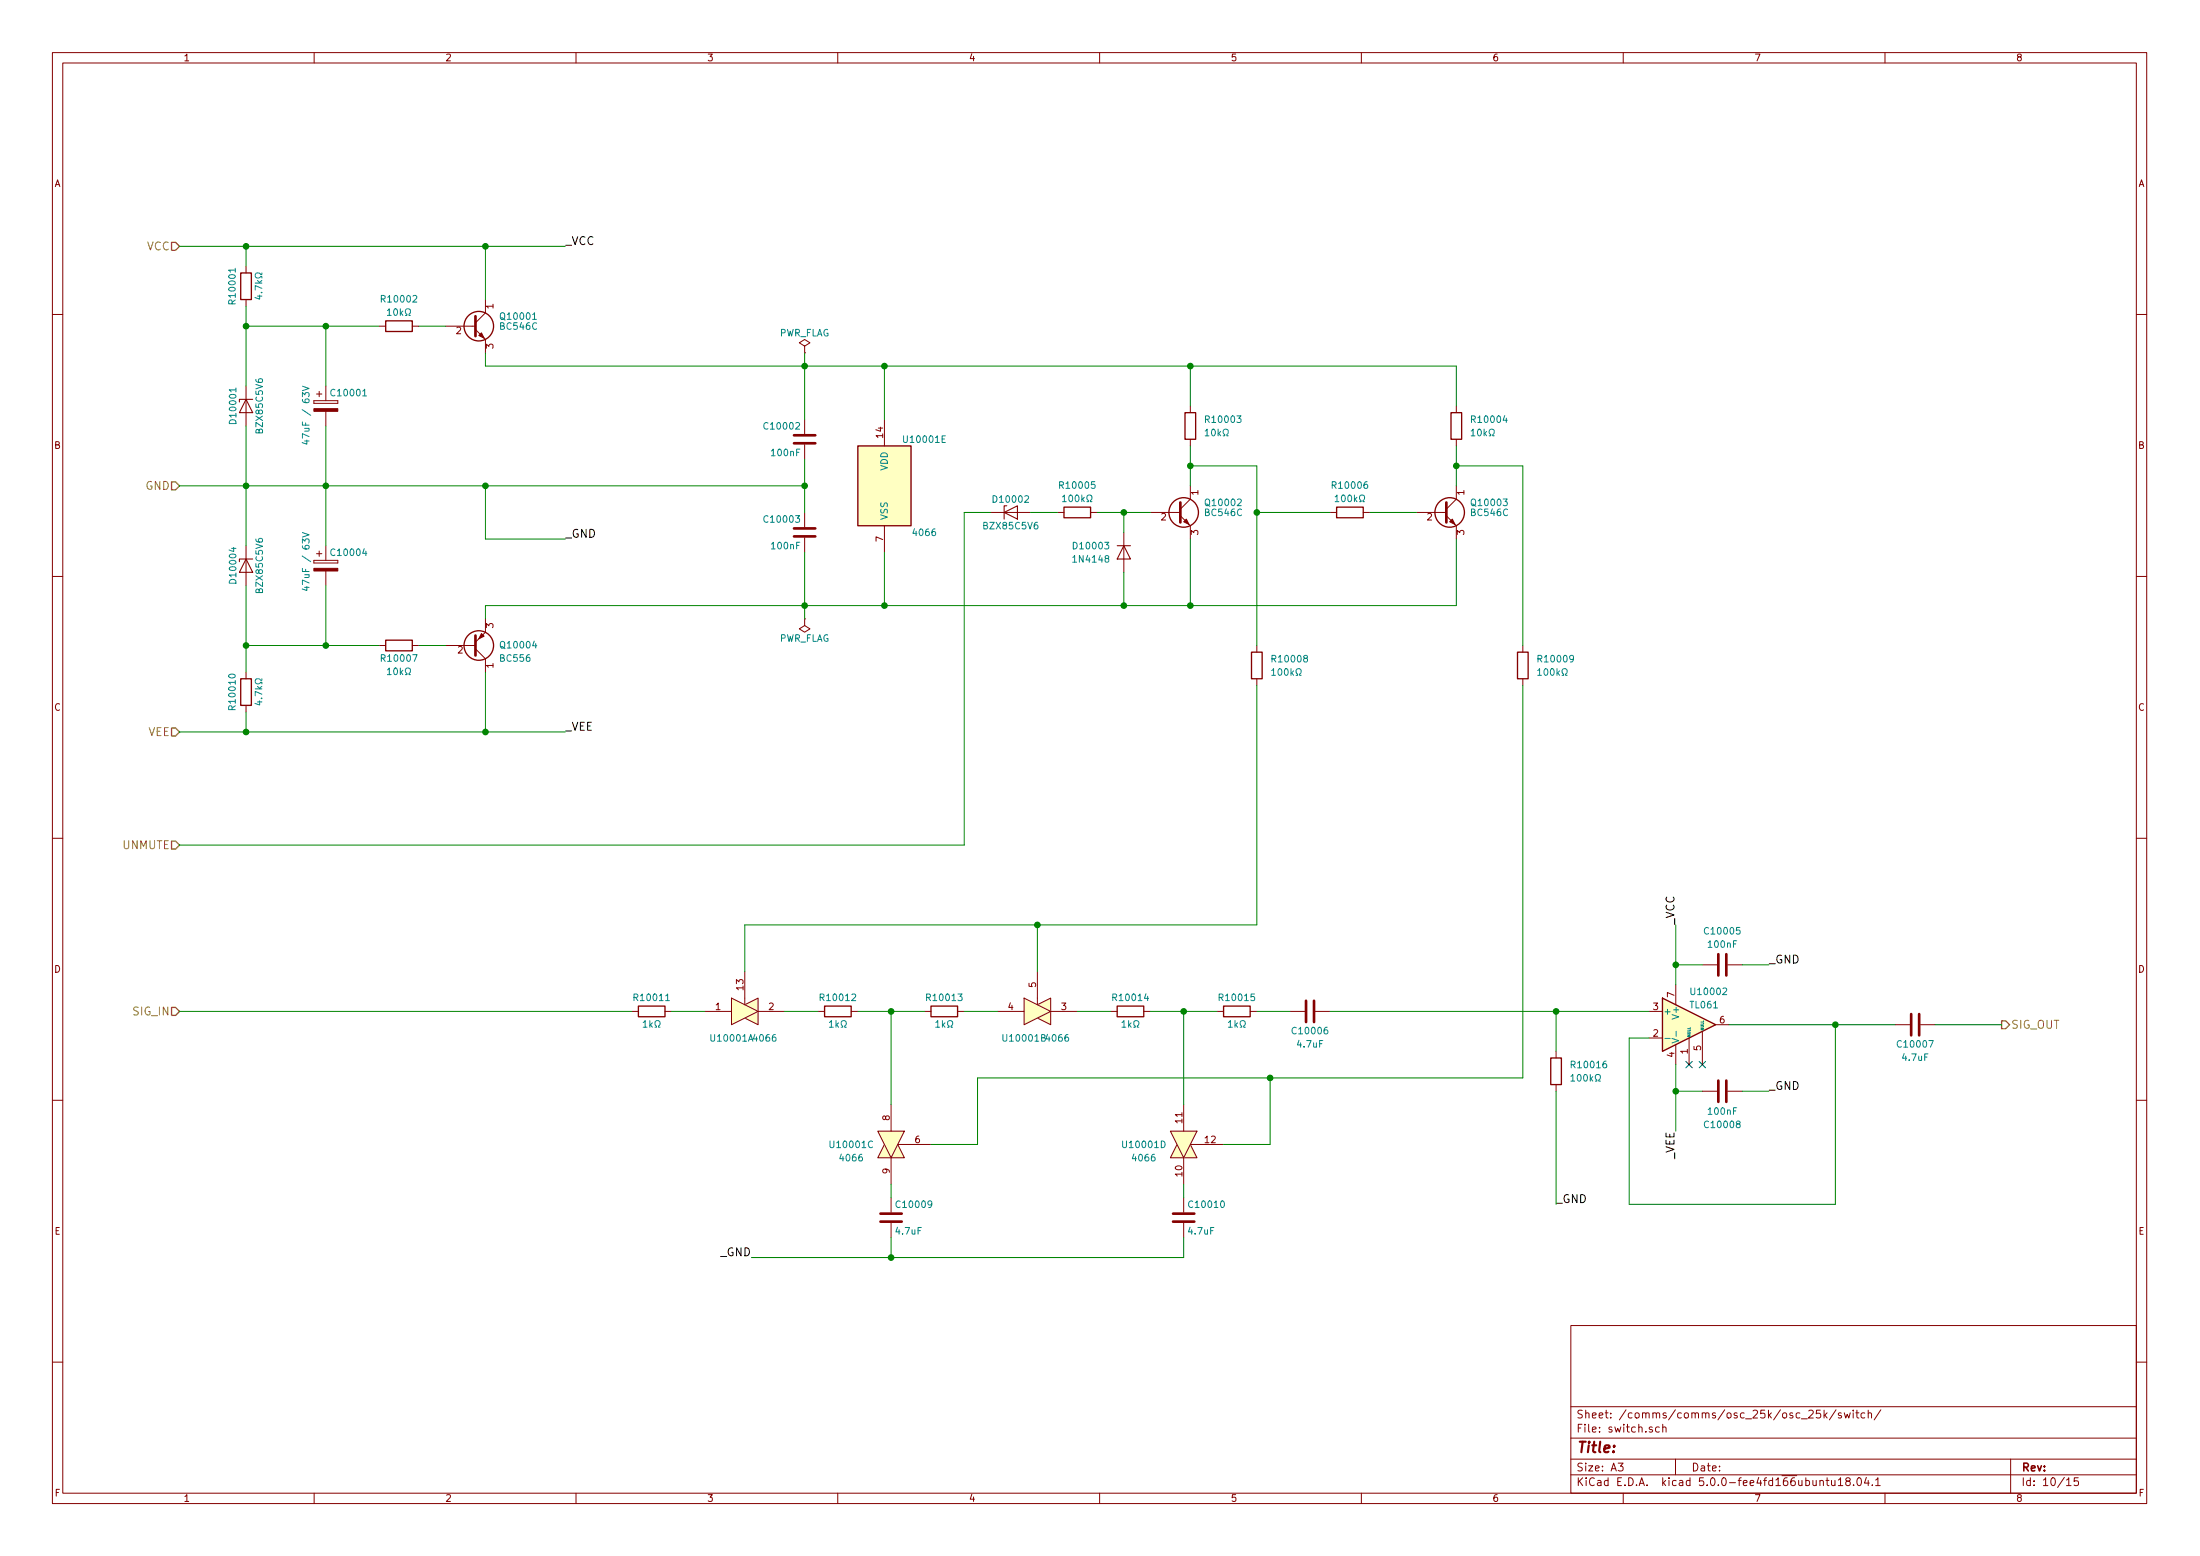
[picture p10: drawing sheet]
<svg xmlns="http://www.w3.org/2000/svg" width="420mm" height="297mm" viewBox="0 0 420 297" stroke-linecap="round" stroke-linejoin="round" font-family="sans-serif">
<g fill="none" stroke="#840000" stroke-width=".19">
<path d="M10 10h400v277h-400zM12 12h396v273.1h-396zM60 10v2M110 10v2M160 10v2M210 10v2M260 10v2M310 10v2M360 10v2M47 50.8v1.3M47 57.2v1.3M92.7 57.2v2.5l-1.9 1.9"/>
<path d="M10 60h2M47 73.7v7.6M59.9 76.5v.5zM59.9 77h4.6zM59.9 76.5h4.6zM60.5 75.2h1M61 74.7v1M62.2 73.7v2.8M62.2 78.5v2.8M64.5 76.5v.5zM72.4 62.3h1.3M78.7 62.3h1.3"/>
<path d="M85.1 62.3h5.7M90.8 62.9l1.9 1.9v2.5M153.7 66.1l1-.7-1-.6-1 .6 1 .7v1.2M153.7 67.3h.1M227.3 77.5v1.3M278.1 77.5v1.3M408 60h2M153.7 80v2.8M153.7 84.9v2.8M153.7 97.8v2.8M168.9 80v5.1M189.2 97.8h7.6"/>
<path d="M201.9 97.8h1.3M208.3 97.8h1.2M219.7 97.8h5.7M225.4 98.5l1.9 1.9v2.5M227.3 92.7v2.6l-1.9 1.9M227.3 83.9v1.2M254 97.8h1.3M260.3 97.8h1.3M270.5 97.8h5.7M276.2 98.5l1.9 1.9v2.5M278.1 92.7v2.6l-1.9 1.9M278.1 83.9v1.2"/>
<path d="M10 110h2M47 104.2v7.6M59.9 107v.5zM59.9 107.5h4.6zM59.9 107h4.6zM60.5 105.7h1M61 105.2v1M62.2 104.2v2.8M62.2 109v2.8M64.5 107v.5zM92.7 118.1v2.6l-1.9 1.9M153.7 118.1v1.3l-1 .7 1 .6 1-.6-1-.7"/>
<path d="M153.7 118.1h.1M153.7 102.7v2.7M168.9 100.4v5M214.6 101.6v7.7M408 110h2M47 128.3v1.3M47 134.7v1.2M72.4 123.2h1.3M78.7 123.2h1.3M85.1 123.2h5.7M90.8 123.9l1.9 1.9v2.5M240 123.2v1.3"/>
<path d="M240 129.6v1.2M290.8 123.2v1.3M290.8 129.6v1.2M10 160h2M408 160h2M120.6 193.1h1.3M127 193.1h1.3M134.6 193.1h5.1M139.7 193.1l5.1-2.6v5.1zM139.7 190.5l5.1 2.6-5.1 2.5zM142.2 185.5v6.3M144.8 193.1h5.1"/>
<path d="M156.2 193.1h1.3M162.6 193.1h1.2M176.5 193.1h1.3M182.9 193.1h1.2M190.5 193.1h5.1M195.6 193.1l5.1-2.6v5.1zM195.6 190.5l5.1 2.6-5.1 2.5zM198.1 185.5v6.3M200.7 193.1h5M212.1 193.1h1.3M218.4 193.1h1.3M232.4 193.1h1.3"/>
<path d="M238.8 193.1h1.2M246.4 193.1h2.8M251.2 193.1h2.8M315 193.1h2.5M315 198.2h2.5M320 188v3.8M320 199.4v3.8M322.6 198.2v5M325.1 196.9v6.3M325.1 184.2h2.8M327.7 195.6h2.5M329.9 184.2h2.8"/>
<path d="M361.9 195.6h2.8M366.8 195.6h2.8M10 210h2M167.6 215.9h5.1l-2.5 5.1zM170.2 215.9l2.5 5.1h-5.1zM170.2 210.9v5M171.4 218.5h6.4M223.5 215.9h5.1l-2.5 5.1zM226.1 215.9l2.5 5.1h-5.1zM226.1 210.9v5M227.3 218.5h6.4M297.2 200.7v1.3"/>
<path d="M297.2 207v1.3M325.1 208.3h2.8M329.9 208.3h2.8M408 210h2M170.2 221v5.1M170.2 228.6v2.8M170.2 233.5v2.8M226.1 221v5.1M226.1 228.6v2.8M226.1 233.5v2.8M300 253h108v32.1h-108zM10 260h2"/>
<path d="M300 278.5h108M300 274.5h108M300 268.5h108M309 279.3h1l-.5 .6 .4 .1v.7l-.2 .1-.7-.1M316.9 272.5l-.4-.1-.3 .3 .1 .6 .2 .1 .4-.1M317.6 272.5a.37 .37 0 0 1 .6 .1v.8M317.6 271.9v1.5M320 278.5v3M347.6 269.2h-.7v.7l.2-.1h.5l.1 .3-.1 .5-.2 .1-.5-.1M348.4 269.2v1.5M348.5 270.1l.4 .6M348.9 269.7l-.5 .6"/>
<path d="M350.6 269.1l-1.2 2M351.6 269.8l-.3-.1-.2 .2 .1 .2 .4 .2v.3h-.5M352.2 269.7l.3 1 .3-.7 .3 .7 .3-1M353.9 269.2v.2M353.9 269.7v1M354.4 269.7h.6M354.6 269.2v1.3l.4 .2M356.1 269.8l-.4-.1-.3 .3 .1 .6 .2 .1 .4-.1M356.8 269.8l.2-.1 .4 .1v.9M356.8 269.2v1.5M359.2 269.1l-1.3 2M384 278.5v6.6"/>
<path d="M408 260h2M60 285.1v1.9M110 285.1v1.9M160 285.1v1.9M210 285.1v1.9M260 285.1v1.9M300 281.5h108M310 285.1v1.9M347.6 282.7a.37 .37 0 0 1 .6 .1v.8M348.7 282.6h.6M348.9 282.1v1.3l.4 .2M349.8 282.6v.8a.39 .39 0 0 0 .6 .1"/>
<path d="M350.4 282.6v1M351.1 282.5l.4-.4v1.5M351.1 283.6h.8M352.8 282.7l-.3-.2 .1-.2 .2-.2 .4 .1 .2 .2-.1 .2-.5 .1-.3 .3 .1 .5 .2 .1h.3l.3-.3v-.3l-.3-.3M354 283.5v.1M354.8 282.3l.2-.2a.86 .86 0 0 1 .1 1.5 .79 .79 0 0 1-.3-1.3zM356.4 282l-.3 1.1h.9M356.8 282.6v1M357.6 283.5v.1M358.2 282.5l.4-.4v1.5M358.2 283.6h.9M360 285.1v1.9"/>
<path d="M394.7 282.5l.4-.4v1.5M394.7 283.6h.8M396.9 282.1h-.7l-.1 .7 .2-.1h.5l.2 .3-.1 .5-.2 .1-.6-.1"/>
</g>
<path d="M32.8 46.3h.7l.8 .7-.8 .8h-.7zM32.8 92h.7l.8 .7-.8 .8h-.7zM32.8 139h.7l.8 .7-.8 .8h-.7zM32.8 160.6h.7l.8 .7-.8 .8h-.7zM32.8 192.3h.7l.8 .8-.8 .7h-.7zM382.3 194.9h.7l.8 .7-.8 .8h-.7z" fill="none" stroke="#848400" stroke-width=".25"/>
<g fill="none" stroke="#840000" stroke-width=".25">
<path d="M46 52.1h2v5.1h-2zM73.7 61.3h5v2h-5zM226.3 78.8h2v5.1h-2zM277.1 78.8h2v5.1h-2zM163.8 85.1h10.2v15.3h-10.2zM203.2 96.8h5.1v2h-5.1zM255.3 96.8h5v2h-5zM46 129.6h2v5.1h-2zM73.7 122.2h5v2h-5zM239 124.5h2v5.1h-2zM289.8 124.5h2v5.1h-2zM121.9 192.1h5.1v2h-5.1z"/>
<path d="M157.5 192.1h5.1v2h-5.1zM177.8 192.1h5.1v2h-5.1zM213.4 192.1h5v2h-5zM233.7 192.1h5.1v2h-5.1zM317.5 190.5l10.2 5.1-10.2 5.1zM296.2 202h2v5h-2z"/>
<circle cx="91.4" cy="62.3" r="2.82"/>
<circle cx="226.1" cy="97.8" r="2.82"/>
<circle cx="276.9" cy="97.8" r="2.82"/>
<circle cx="91.4" cy="123.2" r="2.82"/>
</g>
<g fill="none" stroke="#008484" stroke-width=".19">
<path d="M44.9 51.2v.8M49.6 56.3v.8l-.9-.3M50 52.1v.3h-.2a.54 .54 0 0 0-.8-.3 .54 .54 0 0 0-.2 .8 .59 .59 0 0 0 1-.1h.2v.3M74 59.3l.3-.4v1.3M45.1 74.1v.7M57.8 73.7l1.2 .5-1.2 .4M69.3 75.6h.7M74 60.2h.7M77.4 60.2h.3v-.2a.55 .55 0 0 1-.2-.8 .55 .55 0 0 1 .8-.1l.1 .2a.55 .55 0 0 1-.3 .7v.2h.3M101.7 61h.7M58.6 84v.8l-.9-.3M202.9 94.9l.4-.4v1.3"/>
<path d="M202.9 95.8h.7M207.6 95.8h.3v-.3a.55 .55 0 0 1-.3-.8 .55 .55 0 0 1 .9 0v.2a.53 .53 0 0 1-.3 .6v.3h.3M230.2 82.3l.3-.4v1.3M230.2 83.2h.7M233.6 83.2h.3v-.2a.55 .55 0 0 1-.2-.9 .55 .55 0 0 1 .8 0l.1 .2a.55 .55 0 0 1-.3 .7v.2h.3M255 94.9l.3-.4v1.3M255 95.8h.7M259.6 95.8h.3v-.3a.55 .55 0 0 1-.2-.8 .55 .55 0 0 1 .9 0v.2a.53 .53 0 0 1-.3 .6v.3h.3M281 82.3l.3-.4v1.3M281 83.2h.7M284.4 83.2h.3v-.2a.55 .55 0 0 1-.2-.9 .55 .55 0 0 1 .8 0l.1 .2a.55 .55 0 0 1-.3 .7v.2h.3M57.8 101.7l1.2 .4-1.2 .4"/>
<path d="M58.6 111.9v.8l-.9-.3M49.6 133.8v.8l-.9-.3M50 129.6v.3h-.2a.54 .54 0 0 0-.8-.3 .54 .54 0 0 0-.2 .8 .59 .59 0 0 0 1-.2h.2v.3M74 127.9l.3-.4v1.3M74 128.8h.7M77.4 128.8h.3v-.2a.55 .55 0 0 1-.2-.9 .55 .55 0 0 1 .8 0l.1 .2a.55 .55 0 0 1-.3 .7v.2h.3M242.9 128l.3-.4v1.3M242.9 128.9h.7M247.5 128.9h.3v-.2a.55 .55 0 0 1-.2-.8 .55 .55 0 0 1 .8-.1l.1 .2a.53 .53 0 0 1-.3 .7v.2h.3M293.7 128l.3-.4v1.3M293.7 128.9h.7M298.3 128.9h.3v-.2a.55 .55 0 0 1-.2-.8 .55 .55 0 0 1 .8-.1l.1 .2a.53 .53 0 0 1-.3 .7v.2h.3"/>
<path d="M122.8 195.2l.4-.4v1.3M122.8 196.1h.8M125.1 196.1h.3v-.2a.54 .54 0 0 1-.3-.8 .54 .54 0 0 1 .8-.2 .57 .57 0 0 1-.1 1v.2h.3M127.1 191h.8M158.4 195.2l.4-.4v1.3M158.4 196.1h.7M160.7 196.1h.2v-.2a.54 .54 0 0 1-.2-.8 .54 .54 0 0 1 .7-.2 .57 .57 0 0 1-.1 1v.2h.3M178.7 195.2l.4-.4v1.3M178.7 196.1h.8M181 196.1h.3v-.2a.54 .54 0 0 1-.3-.8 .54 .54 0 0 1 .7-.2 .57 .57 0 0 1-.1 1v.2h.3M214.3 195.2l.4-.4v1.3M214.3 196.1h.7"/>
<path d="M216.5 196.1h.3v-.2a.54 .54 0 0 1-.2-.8 .54 .54 0 0 1 .7-.2 .57 .57 0 0 1-.1 1v.2h.3M234.6 195.2l.4-.4v1.3M234.6 196.1h.7M236.9 196.1h.2v-.2a.54 .54 0 0 1-.2-.8 .54 .54 0 0 1 .7-.2 .57 .57 0 0 1-.1 1v.2h.3M318 198.2h1M319.3 198.2l1.3 .5-1.3 .4M320.1 196.9v.9M300 205.5l.4-.4v1.3M300 206.4h.7M304.7 206.4h.3v-.2a.55 .55 0 0 1-.3-.9 .55 .55 0 0 1 .9 0v.2a.53 .53 0 0 1-.3 .7v.2h.3"/>
</g>
<path d="M47 76.2l1.3 2.6h-2.6zM48.3 76.2h-2.6v.5M191.8 97.8l2.5-1.2v2.5zM192.3 96.6h-.5v2.5M47 106.7l1.3 2.6h-2.6zM48.3 106.7h-2.6v.5M213.4 104.2h2.5M214.6 104.2l1.3 2.5h-2.5z" fill="none" stroke="#840000" stroke-width=".2"/>
<g fill="#840000" stroke="#840000" stroke-width=".19">
<path d="M59.9 78h4.6v.5h-4.6z"/>
<path d="M59.9 108.5h4.6v.5h-4.6z"/>
<path d="M91.4 64l.5-.5 .6 1.1z"/>
<path d="M91.9 120.9l.6 .5-1.1 .6z"/>
<path d="M226.1 99.6l.5-.5 .5 1z"/>
<path d="M276.9 99.6l.5-.5 .5 1z"/>
</g>
<g fill="none" stroke="#840000" stroke-width=".51">
<path d="M90.8 60.4v3.8M151.6 84.6h4.1M151.6 83.1h4.1M225.4 95.9v3.8M276.2 95.9v3.8M151.6 102.4h4.1M151.6 100.9h4.1M90.8 121.3v3.8M249.4 191v4.1M251 191v4.1M328.2 182.2v4M329.7 182.2v4"/>
<path d="M365 193.6v4M366.5 193.6v4M328.2 206.3v4M329.7 206.3v4M168.1 233.2h4.1M168.1 231.7h4.1M224 233.2h4.1M224 231.7h4.1"/>
</g>
<g fill="#ffffc2" stroke="#ffffc2" stroke-width=".19">
<path d="M139.7 193.1l5.1-2.6v5.1z"/>
<path d="M139.7 190.5l5.1 2.6-5.1 2.5z"/>
<path d="M195.6 193.1l5.1-2.6v5.1z"/>
<path d="M195.6 190.5l5.1 2.6-5.1 2.5z"/>
<path d="M170.2 215.9l2.5 5.1h-5.1z"/>
<path d="M167.6 215.9h5.1l-2.5 5.1z"/>
<path d="M226.1 215.9l2.5 5.1h-5.1z"/>
<path d="M223.5 215.9h5.1l-2.5 5.1z"/>
<path d="M163.8 85.1h10.2v15.3h-10.2z"/>
<path d="M317.5 190.5l10.2 5.1-10.2 5.1z"/>
</g>
<g fill="none" stroke="#008400" stroke-width=".19">
<path d="M34.3 47h73.6M47 47v3.8M47 58.5v15.2M92.7 47v10.2M47 62.3h25.4M62.2 62.3v11.4M80 62.3h5.1M92.7 67.3v2.6h185.4v7.6M153.7 67.3v12.7M168.9 69.9v10.1M227.3 69.9v7.6M34.3 92.7h119.4"/>
<path d="M47 81.3v22.9M62.2 81.3v22.9M92.7 92.7v10.2h15.2M153.7 87.7v10.1M189.2 97.8h-5.1v63.5h-149.8M196.8 97.8h5.1M209.5 97.8h10.2M214.6 97.8v3.8M227.3 85.1v7.6M227.3 88.9h12.7v34.3M240 97.8h14M261.6 97.8h8.9"/>
<path d="M278.1 85.1v7.6M278.1 88.9h12.7v34.3M47 111.8v16.5M62.2 111.8v11.4M153.7 105.4v12.7M168.9 105.4v10.2M214.6 109.3v6.3M227.3 102.9v12.7M278.1 102.9v12.7h-185.4v2.5M34.3 139.7h73.6M47 135.9v3.8M47 123.2h25.4"/>
<path d="M80 123.2h5.1M92.7 128.3v11.4M240 130.8v45.8h-97.8v8.9M290.8 130.8v75h-104.1v12.7h-8.9M198.1 176.6v8.9M320 176.6v11.4M34.3 193.1h86.3M128.3 193.1h6.3M149.9 193.1h6.3M163.8 193.1h12.7M170.2 193.1v17.8M184.1 193.1h6.4"/>
<path d="M205.7 193.1h6.4M219.7 193.1h12.7M226.1 193.1v17.8M240 193.1h6.4M254 193.1h61M297.2 193.1v7.6M320 184.2h5.1M330.2 195.6h31.7M332.7 184.2h5.1M350.5 195.6v34.3h-39.4v-31.7h3.9M369.6 195.6h12.7M242.6 205.8v12.7h-8.9"/>
<path d="M297.2 208.3v21.6M320 203.2v12.7M320 208.3h5.1M332.7 208.3h5.1M170.2 226.1v2.5M170.2 236.3v3.8M226.1 226.1v2.5M226.1 236.3v3.8h-82.6"/>
</g>
<g fill="#008400" stroke="#008400" stroke-width=".25">
<circle cx="47" cy="92.7" r=".51"/>
<circle cx="47" cy="62.3" r=".51"/>
<circle cx="62.2" cy="92.7" r=".51"/>
<circle cx="47" cy="123.2" r=".51"/>
<circle cx="62.2" cy="62.3" r=".51"/>
<circle cx="62.2" cy="123.2" r=".51"/>
<circle cx="47" cy="47" r=".51"/>
<circle cx="47" cy="139.7" r=".51"/>
<circle cx="92.7" cy="47" r=".51"/>
<circle cx="92.7" cy="139.7" r=".51"/>
<circle cx="153.7" cy="92.7" r=".51"/>
<circle cx="153.7" cy="69.9" r=".51"/>
<circle cx="153.7" cy="115.6" r=".51"/>
<circle cx="92.7" cy="92.7" r=".51"/>
<circle cx="214.6" cy="97.8" r=".51"/>
<circle cx="168.9" cy="69.9" r=".51"/>
<circle cx="168.9" cy="115.6" r=".51"/>
<circle cx="214.6" cy="115.6" r=".51"/>
<circle cx="227.3" cy="69.9" r=".51"/>
<circle cx="227.3" cy="115.6" r=".51"/>
<circle cx="227.3" cy="88.9" r=".51"/>
<circle cx="278.1" cy="88.9" r=".51"/>
<circle cx="240" cy="97.8" r=".51"/>
<circle cx="170.2" cy="193.1" r=".51"/>
<circle cx="226.1" cy="193.1" r=".51"/>
<circle cx="170.2" cy="240.1" r=".51"/>
<circle cx="242.6" cy="205.8" r=".51"/>
<circle cx="198.1" cy="176.6" r=".51"/>
<circle cx="320" cy="184.2" r=".51"/>
<circle cx="320" cy="208.3" r=".51"/>
<circle cx="350.5" cy="195.6" r=".51"/>
<circle cx="297.2" cy="193.1" r=".51"/>
</g>
<path d="M322 202.6l1.2 1.2M323.2 202.6l-1.2 1.2M324.5 202.6l1.2 1.2M325.7 202.6l-1.2 1.2" fill="none" stroke="#000084" stroke-width=".19"/>
<text font-size="2.8" fill="#840000" x="301" y="277.3">Title:</text>
<g font-size="2.1" fill="#848400">
<text x="28" y="47.8">VCC</text>
<text x="27.8" y="93.5">GND</text>
<text x="28.3" y="140.5">VEE</text>
<text x="23.4" y="162.1">UNMUTE</text>
<text x="25.6" y="193.8">SIG_IN</text>
<text x="384" y="196.4">SIG_OUT</text>
</g>
<g font-size="2.1">
<text x="107.9" y="46.8">_VCC</text>
<text x="107.9" y="102.7">_GND</text>
<text x="107.9" y="139.5">_VEE</text>
<text x="319.8" y="176.6" transform="rotate(-90 319.8 176.6)">_VCC</text>
<text x="337.8" y="183.9">_GND</text>
<text x="337.8" y="208.1">_GND</text>
<text x="319.8" y="221.4" transform="rotate(-90 319.8 221.4)">_VEE</text>
<text x="297.2" y="229.7">_GND</text>
<text x="137.6" y="239.8">_GND</text>
</g>
<g font-size="2.1" fill="#840000">
<text x="301" y="273.5">File: switch.sch</text>
<text x="301" y="270.8">Sheet: /comms/comms/osc_25k/osc_25k/switch/</text>
<text x="301" y="280.9">Size: A3</text>
<text x="323" y="280.9">Date:</text>
<text x="386" y="280.9">Rev:</text>
<text x="301" y="283.7">KiCad E.D.A. kicad 5.0.0-fee4fd166ubuntu18.04.1</text>
<text x="386" y="283.7">Id: 10/15</text>
</g>
<g font-size="1.8" fill="#840000">
<text x="35" y="11.7">1</text>
<text x="85" y="11.7">2</text>
<text x="135" y="11.7">3</text>
<text x="185" y="11.7">4</text>
<text x="235" y="11.7">5</text>
<text x="285" y="11.7">6</text>
<text x="335" y="11.7">7</text>
<text x="385" y="11.7">8</text>
<text x="10.4" y="35.7">A</text>
<text x="408.4" y="35.7">A</text>
<text x="94.2" y="58.9" transform="rotate(-90 94.2 58.9)">1</text>
<text x="87.1" y="63.8">2</text>
<text x="94.2" y="66.6" transform="rotate(-90 94.2 66.6)">3</text>
<text x="168.7" y="83.6" transform="rotate(-90 168.7 83.6)">14</text>
<text x="10.4" y="85.7">B</text>
<text x="408.4" y="85.7">B</text>
<text x="228.9" y="94.5" transform="rotate(-90 228.9 94.5)">1</text>
<text x="279.7" y="94.5" transform="rotate(-90 279.7 94.5)">1</text>
<text x="221.8" y="99.4">2</text>
<text x="272.6" y="99.4">2</text>
<text x="168.7" y="103.4" transform="rotate(-90 168.7 103.4)">7</text>
<text x="228.9" y="102.1" transform="rotate(-90 228.9 102.1)">3</text>
<text x="279.7" y="102.1" transform="rotate(-90 279.7 102.1)">3</text>
<text x="94.2" y="119.9" transform="rotate(-90 94.2 119.9)">3</text>
<text x="87.5" y="124.8">2</text>
<text x="94.2" y="127.5" transform="rotate(-90 94.2 127.5)">1</text>
<text x="10.4" y="135.7">C</text>
<text x="408.4" y="135.7">C</text>
<text x="10.4" y="185.7">D</text>
<text x="408.4" y="185.7">D</text>
<text x="142" y="189" transform="rotate(-90 142 189)">13</text>
<text x="197.9" y="188.5" transform="rotate(-90 197.9 188.5)">5</text>
<text x="319.8" y="190.4" transform="rotate(-90 319.8 190.4)">7</text>
<text x="136.7" y="192.8">1</text>
<text x="146.8" y="192.8">2</text>
<text x="192.6" y="192.8">4</text>
<text x="202.7" y="192.8">3</text>
<text x="315.7" y="197.9">2</text>
<text x="315.7" y="192.8">3</text>
<text x="328.4" y="195.4">6</text>
<text x="319.8" y="201.8" transform="rotate(-90 319.8 201.8)">4</text>
<text x="322.3" y="201.2" transform="rotate(-90 322.3 201.2)">1</text>
<text x="324.9" y="200.5" transform="rotate(-90 324.9 200.5)">5</text>
<text x="169.9" y="213.9" transform="rotate(-90 169.9 213.9)">8</text>
<text x="225.8" y="214.4" transform="rotate(-90 225.8 214.4)">11</text>
<text x="174.8" y="218.2">6</text>
<text x="230.2" y="218.2">12</text>
<text x="169.9" y="224" transform="rotate(-90 169.9 224)">9</text>
<text x="225.8" y="224.5" transform="rotate(-90 225.8 224.5)">10</text>
<text x="10.4" y="235.7">E</text>
<text x="408.4" y="235.7">E</text>
<text x="10.5" y="285.7">F</text>
<text x="35" y="286.7">1</text>
<text x="85" y="286.7">2</text>
<text x="135" y="286.7">3</text>
<text x="185" y="286.7">4</text>
<text x="235" y="286.7">5</text>
<text x="285" y="286.7">6</text>
<text x="335" y="286.7">7</text>
<text x="385" y="286.7">8</text>
<text x="408.5" y="285.7">F</text>
</g>
<g font-size="1.8" fill="#008484">
<text x="45" y="57.7" transform="rotate(-90 45 57.7)">R10001</text>
<text x="50.1" y="56.3" transform="rotate(-90 50.1 56.3)">4.7k</text>
<text x="73.1" y="57.7">R10002</text>
<text x="74.7" y="60.3">10k</text>
<text x="95.7" y="63">BC546C</text>
<text x="95.9" y="61">Q10001</text>
<text x="148.7" y="64.2">PWR_FLAG</text>
<text x="63.5" y="75.7">C10001</text>
<text x="45.1" y="80.6" transform="rotate(-90 45.1 80.6)">D10001</text>
<text x="50.2" y="82.5" transform="rotate(-90 50.2 82.5)">BZX85C5V6</text>
<text x="59.1" y="83.7" transform="rotate(-90 59.1 83.7)">47uF / 63V</text>
<text x="146.2" y="82">C10002</text>
<text x="230.5" y="80.7">R10003</text>
<text x="230.9" y="83.3">10k</text>
<text x="281.3" y="80.7">R10004</text>
<text x="281.7" y="83.3">10k</text>
<text x="147.5" y="87.1">100nF</text>
<text x="169.5" y="89.9" transform="rotate(-90 169.5 89.9)">VDD</text>
<text x="172.8" y="84.5">U10001E</text>
<text x="189.9" y="96">D10002</text>
<text x="202.6" y="93.3">R10005</text>
<text x="203.8" y="95.8">100k</text>
<text x="254.7" y="93.3">R10006</text>
<text x="255.9" y="95.8">100k</text>
<text x="146.2" y="99.8">C10003</text>
<text x="169.5" y="99.4" transform="rotate(-90 169.5 99.4)">VSS</text>
<text x="188.1" y="101.1">BZX85C5V6</text>
<text x="230.3" y="98.5">BC546C</text>
<text x="230.5" y="96.6">Q10002</text>
<text x="281.1" y="98.5">BC546C</text>
<text x="281.3" y="96.6">Q10003</text>
<text x="63.5" y="106.1">C10004</text>
<text x="147.5" y="104.9">100nF</text>
<text x="174.6" y="102.3">4066</text>
<text x="205.2" y="107.4">1N4148</text>
<text x="205.3" y="104.9">D10003</text>
<text x="45.1" y="111.1" transform="rotate(-90 45.1 111.1)">D10004</text>
<text x="50.2" y="112.9" transform="rotate(-90 50.2 112.9)">BZX85C5V6</text>
<text x="59.1" y="111.6" transform="rotate(-90 59.1 111.6)">47uF / 63V</text>
<text x="95.9" y="123.8">Q10004</text>
<text x="148.7" y="122.5">PWR_FLAG</text>
<text x="73.1" y="126.3">R10007</text>
<text x="74.7" y="128.9">10k</text>
<text x="95.7" y="126.3">BC556</text>
<text x="243.2" y="126.5">R10008</text>
<text x="243.7" y="129">100k</text>
<text x="294" y="126.5">R10009</text>
<text x="294.5" y="129">100k</text>
<text x="45" y="135.2" transform="rotate(-90 45 135.2)">R10010</text>
<text x="50.1" y="133.8" transform="rotate(-90 50.1 133.8)">4.7k</text>
<text x="325.8" y="178.4">C10005</text>
<text x="326.4" y="180.9">100nF</text>
<text x="121.4" y="191.1">R10011</text>
<text x="156.9" y="191.1">R10012</text>
<text x="177.2" y="191.1">R10013</text>
<text x="212.8" y="191.1">R10014</text>
<text x="233.1" y="191.1">R10015</text>
<text x="323.2" y="190">U10002</text>
<text x="123.5" y="196.2">1k</text>
<text x="159.1" y="196.2">1k</text>
<text x="179.4" y="196.2">1k</text>
<text x="214.9" y="196.2">1k</text>
<text x="235.3" y="196.2">1k</text>
<text x="247.1" y="197.4">C10006</text>
<text x="317.6" y="193.7">+</text>
<text x="320.7" y="194.1" transform="rotate(-90 320.7 194.1)">V+</text>
<text x="322.9" y="192.5">TL061</text>
<text x="136" y="198.8">U10001A 4066</text>
<text x="191.8" y="198.8">U10001B 4066</text>
<text x="247.9" y="200">4.7uF</text>
<text x="300.4" y="203.9">R10016</text>
<text x="362.7" y="200">C10007</text>
<text x="363.4" y="202.5">4.7uF</text>
<text x="300.9" y="206.5">100k</text>
<text x="325.8" y="215.4">C10008</text>
<text x="326.4" y="212.8">100nF</text>
<text x="158.8" y="219.2">U10001C</text>
<text x="160.6" y="221.7">4066</text>
<text x="214.7" y="219.2">U10001D</text>
<text x="216.5" y="221.7">4066</text>
<text x="171.4" y="230.6">C10009</text>
<text x="227.3" y="230.6">C10010</text>
<text x="171.2" y="235.7">4.7uF</text>
<text x="227.1" y="235.7">4.7uF</text>
</g>
<g font-size=".7" fill="#008484">
<text x="325.4" y="196.8" transform="rotate(-90 325.4 196.8)">NULL</text>
<text x="322.8" y="198" transform="rotate(-90 322.8 198)">NULL</text>
</g>
</svg>
